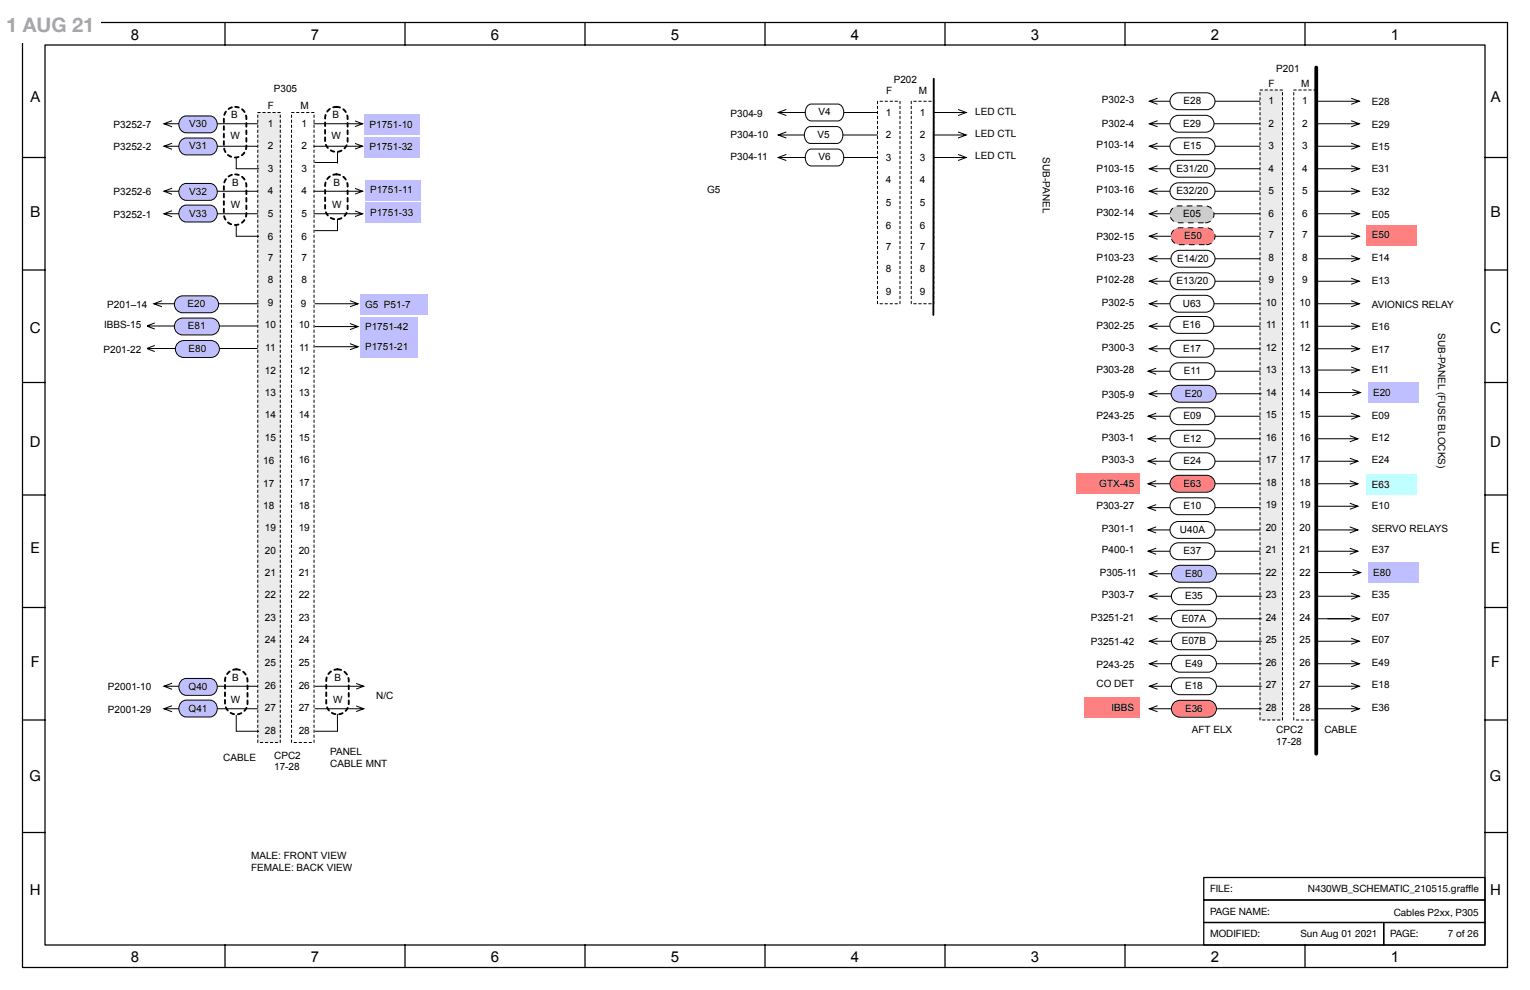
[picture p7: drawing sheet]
<svg xmlns="http://www.w3.org/2000/svg" width="432mm" height="279mm" viewBox="0 0 432 279" stroke-linecap="round" stroke-linejoin="round" font-family="sans-serif">
<g fill="none" stroke="#000" stroke-width=".28">
<path d="M324.4 34.9h31.2M324.4 28.6h31.2M326.7 34.1l-2.3 .8 2.3 .9M326.7 27.7l-2.3 .9 2.3 .8M324.4 54h31.2M324.4 47.6h31.2M324.4 41.3h31.2M326.7 59.5l-2.3 .8 2.3 .9M326.7 53.1l-2.3 .9 2.3 .8M326.7 46.8l-2.3 .8 2.3 .9M326.7 40.4l-2.3 .9 2.3 .8M324.4 79.4h31.2"/>
<path d="M324.4 73h31.2M324.4 66.7h31.2M324.4 60.3h31.2M326.7 78.5l-2.3 .9 2.3 .8M326.7 72.2l-2.3 .8 2.3 .9M326.7 65.8l-2.3 .9 2.3 .8"/>
</g>
<path d="M355.6 25.4h6.3v177.8h-6.3z" fill="#ebebeb"/>
<path d="M355.6 25.4h6.3v177.8h-6.3z" fill="none" stroke="#000" stroke-width=".28" stroke-dasharray=".7 .7"/>
<path d="M365.1 25.4h6.4v177.8h-6.4z" fill="#fff"/>
<path d="M365.1 25.4h6.4v177.8h-6.4z" fill="none" stroke="#000" stroke-width=".28" stroke-dasharray=".7 .7"/>
<g fill="none" stroke="#000" stroke-width=".28">
<path d="M371.5 28.6h12.1M381.3 27.7l2.3 .9-2.3 .8M371.5 47.6h12.1M371.5 54h12.1M381.3 46.8l2.3 .8-2.3 .9M381.3 53.1l2.3 .9-2.3 .8M381.3 59.5l2.3 .8-2.3 .9M371.5 60.3h12.1M371.5 66.7h12.1M371.5 73h12.1M371.5 79.4h12.1M381.3 65.8l2.3 .9-2.3 .8"/>
<path d="M381.3 72.2l2.3 .8-2.3 .9M381.3 78.5l2.3 .9-2.3 .8"/>
</g>
<path d="M385.8 57.8h14.1v5.7h-14.1z" fill="#fff"/>
<path d="M385.8 63.5h14.1v5.7h-14.1z" fill="#ff8080"/>
<path d="M331.1 77.5l1.5-.5h7.9a2.38 2.38 0 0 1 2.4 2.4 2.38 2.38 0 0 1-2.4 2.4h-7.9a2.38 2.38 0 0 1-2.3-1.6 2.38 2.38 0 0 1 .8-2.7z" fill="#fff"/>
<path d="M331.1 77.5l1.5-.5h7.9a2.38 2.38 0 0 1 2.4 2.4 2.38 2.38 0 0 1-2.4 2.4h-7.9a2.38 2.38 0 0 1-2.3-1.6 2.38 2.38 0 0 1 .8-2.7z" fill="none" stroke="#000" stroke-width=".28"/>
<path d="M331.4 71.2l1.5-.6h7.6a2.38 2.38 0 0 1 2.4 2.4 2.38 2.38 0 0 1-2.4 2.4h-7.6a2.38 2.38 0 0 1-2.3-1.6 2.38 2.38 0 0 1 .8-2.6z" fill="#fff"/>
<path d="M331.4 71.2l1.5-.6h7.6a2.38 2.38 0 0 1 2.4 2.4 2.38 2.38 0 0 1-2.4 2.4h-7.6a2.38 2.38 0 0 1-2.3-1.6 2.38 2.38 0 0 1 .8-2.6z" fill="none" stroke="#000" stroke-width=".28"/>
<path d="M331.4 64.8l1.5-.5h7.6a2.38 2.38 0 0 1 2.4 2.4 2.38 2.38 0 0 1-2.4 2.4h-7.6a2.38 2.38 0 0 1-2.3-1.6 2.38 2.38 0 0 1 .8-2.7z" fill="#ff8080"/>
<path d="M331.4 64.8l1.5-.5h7.6a2.38 2.38 0 0 1 2.4 2.4 2.38 2.38 0 0 1-2.4 2.4h-7.6a2.38 2.38 0 0 1-2.3-1.6 2.38 2.38 0 0 1 .8-2.7z" fill="none" stroke="#000" stroke-width=".28" stroke-dasharray="1.4 1.4"/>
<path d="M331.1 58.6l1.5-.5h7.6a2.38 2.38 0 0 1 2.4 2.4 2.38 2.38 0 0 1-2.4 2.4h-7.6a2.38 2.38 0 0 1-2.3-1.6 2.38 2.38 0 0 1 .8-2.7z" fill="#ccc"/>
<path d="M331.1 58.6l1.5-.5h7.6a2.38 2.38 0 0 1 2.4 2.4 2.38 2.38 0 0 1-2.4 2.4h-7.6a2.38 2.38 0 0 1-2.3-1.6 2.38 2.38 0 0 1 .8-2.7z" fill="none" stroke="#000" stroke-width=".28" stroke-dasharray="1.4 1.4"/>
<path d="M331.1 52.1l1.5-.5h7.9a2.38 2.38 0 0 1 2.4 2.4 2.38 2.38 0 0 1-2.4 2.4h-7.9a2.38 2.38 0 0 1-2.3-1.6 2.38 2.38 0 0 1 .8-2.7z" fill="#fff"/>
<path d="M331.1 52.1l1.5-.5h7.9a2.38 2.38 0 0 1 2.4 2.4 2.38 2.38 0 0 1-2.4 2.4h-7.9a2.38 2.38 0 0 1-2.3-1.6 2.38 2.38 0 0 1 .8-2.7z" fill="none" stroke="#000" stroke-width=".28"/>
<path d="M331.1 45.8l1.5-.6h7.9a2.38 2.38 0 0 1 2.4 2.4 2.38 2.38 0 0 1-2.4 2.4h-7.9a2.38 2.38 0 0 1-2.3-1.6 2.38 2.38 0 0 1 .8-2.6z" fill="#fff"/>
<path d="M331.1 45.8l1.5-.6h7.9a2.38 2.38 0 0 1 2.4 2.4 2.38 2.38 0 0 1-2.4 2.4h-7.9a2.38 2.38 0 0 1-2.3-1.6 2.38 2.38 0 0 1 .8-2.6z" fill="none" stroke="#000" stroke-width=".28"/>
<path d="M331.1 39.4l1.5-.5h7.9a2.38 2.38 0 0 1 2.4 2.4 2.38 2.38 0 0 1-2.4 2.4h-7.9a2.38 2.38 0 0 1-2.3-1.6 2.38 2.38 0 0 1 .8-2.7z" fill="#fff"/>
<path d="M331.1 39.4l1.5-.5h7.9a2.38 2.38 0 0 1 2.4 2.4 2.38 2.38 0 0 1-2.4 2.4h-7.9a2.38 2.38 0 0 1-2.3-1.6 2.38 2.38 0 0 1 .8-2.7zM371.5 34.9h12.1M381.3 34.1l2.3 .8-2.3 .9M371.5 41.3h12.1M381.3 40.4l2.3 .9-2.3 .8" fill="none" stroke="#000" stroke-width=".28"/>
<path d="M331.1 33.1l1.5-.6h7.6a2.38 2.38 0 0 1 2.4 2.4 2.38 2.38 0 0 1-2.4 2.4h-7.6a2.38 2.38 0 0 1-2.3-1.6 2.38 2.38 0 0 1 .8-2.6z" fill="#fff"/>
<path d="M330.7 33.4a2.38 2.38 0 0 1 1.9-.9h7.6a2.38 2.38 0 0 1 2.4 2.4 2.38 2.38 0 0 1-2.4 2.4h-7.6a2.38 2.38 0 0 1-2.2-1.3 2.38 2.38 0 0 1 .3-2.6z" fill="none" stroke="#000" stroke-width=".28"/>
<path d="M331.1 26.7l1.5-.5h7.9a2.38 2.38 0 0 1 2.4 2.4 2.38 2.38 0 0 1-2.4 2.4h-7.9a2.38 2.38 0 0 1-2.3-1.6 2.38 2.38 0 0 1 .8-2.7z" fill="#fff"/>
<path d="M330.7 27.1a2.38 2.38 0 0 1 1.9-.9h7.9a2.38 2.38 0 0 1 2.4 2.4 2.38 2.38 0 0 1-2.4 2.4h-7.9a2.38 2.38 0 0 1-2.2-1.4 2.38 2.38 0 0 1 .3-2.5zM324.4 98.4h31.2M324.4 85.7h31.2M326.7 97.6l-2.3 .8 2.3 .9M326.7 84.9l-2.3 .8 2.3 .9" fill="none" stroke="#000" stroke-width=".28"/>
<path d="M331.1 83.9l1.5-.6h7.6a2.38 2.38 0 0 1 2.4 2.4 2.38 2.38 0 0 1-2.4 2.4h-7.6a2.38 2.38 0 0 1-2.3-1.6 2.38 2.38 0 0 1 .8-2.6z" fill="#fff"/>
<path d="M331.1 83.9l1.5-.6h7.6a2.38 2.38 0 0 1 2.4 2.4 2.38 2.38 0 0 1-2.4 2.4h-7.6a2.38 2.38 0 0 1-2.3-1.6 2.38 2.38 0 0 1 .8-2.6z" fill="none" stroke="#000" stroke-width=".28"/>
<path d="M307.6 82.5h13.9v5.7h-13.9z" fill="#fff"/>
<path d="M324.4 92.1h31.2M326.7 91.2l-2.3 .9 2.3 .8M371.5 85.7h12.1M371.5 92.1h12.1M381.3 84.9l2.3 .8-2.3 .9M381.3 91.2l2.3 .9-2.3 .8" fill="none" stroke="#000" stroke-width=".28"/>
<path d="M331 89.8l1.5-.5h7.7a2.38 2.38 0 0 1 2.4 2.4 2.38 2.38 0 0 1-2.4 2.4h-7.7a2.38 2.38 0 0 1-2.2-1.6 2.38 2.38 0 0 1 .7-2.7z" fill="#fff"/>
<path d="M331 89.8l1.5-.5h7.7a2.38 2.38 0 0 1 2.4 2.4 2.38 2.38 0 0 1-2.4 2.4h-7.7a2.38 2.38 0 0 1-2.2-1.6 2.38 2.38 0 0 1 .7-2.7z" fill="none" stroke="#000" stroke-width=".28"/>
<g fill="#fff">
<path d="M307.6 89.2h13.9v5.7h-13.9z"/>
<path d="M331.1 96.6l1.5-.6h7.6a2.38 2.38 0 0 1 2.4 2.4 2.38 2.38 0 0 1-2.4 2.4h-7.6a2.38 2.38 0 0 1-2.3-1.6 2.38 2.38 0 0 1 .8-2.6z"/>
</g>
<path d="M331.1 96.6l1.5-.6h7.6a2.38 2.38 0 0 1 2.4 2.4 2.38 2.38 0 0 1-2.4 2.4h-7.6a2.38 2.38 0 0 1-2.3-1.6 2.38 2.38 0 0 1 .8-2.6zM371.5 98.4h12.1M381.3 97.6l2.3 .8-2.3 .9" fill="none" stroke="#000" stroke-width=".28"/>
<path d="M307.6 95.2h13.9v5.7h-13.9z" fill="#fff"/>
<path d="M324 104.8h31.6M326.3 103.9l-2.3 .9 2.3 .8M371.9 104.4h11.7M381.3 103.6l2.3 .8-2.3 .9" fill="none" stroke="#000" stroke-width=".28"/>
<path d="M331.1 102.9l1.5-.5h7.9a2.38 2.38 0 0 1 2.4 2.4 2.38 2.38 0 0 1-2.4 2.4h-7.9a2.38 2.38 0 0 1-2.3-1.6 2.38 2.38 0 0 1 .8-2.7z" fill="#fff"/>
<path d="M331.1 102.9l1.5-.5h7.9a2.38 2.38 0 0 1 2.4 2.4 2.38 2.38 0 0 1-2.4 2.4h-7.9a2.38 2.38 0 0 1-2.3-1.6 2.38 2.38 0 0 1 .8-2.7z" fill="none" stroke="#000" stroke-width=".28"/>
<path d="M307.6 101.6h13.9v5.7h-13.9z" fill="#fff"/>
<path d="M324 117.5h31.6M326.3 116.6l-2.3 .9 2.3 .8M371.5 117.5h12.1M381.3 116.6l2.3 .9-2.3 .8" fill="none" stroke="#000" stroke-width=".28"/>
<path d="M331.1 115.6l1.5-.5h7.9a2.38 2.38 0 0 1 2.4 2.4 2.38 2.38 0 0 1-2.4 2.4h-7.9a2.38 2.38 0 0 1-2.3-1.6 2.38 2.38 0 0 1 .8-2.7z" fill="#fff"/>
<path d="M331.1 115.6l1.5-.5h7.9a2.38 2.38 0 0 1 2.4 2.4 2.38 2.38 0 0 1-2.4 2.4h-7.9a2.38 2.38 0 0 1-2.3-1.6 2.38 2.38 0 0 1 .8-2.7zM324 123.8h31.6M326.3 123l-2.3 .8 2.3 .9M371.5 123.8h11.7M380.9 123l2.3 .8-2.3 .9" fill="none" stroke="#000" stroke-width=".28"/>
<path d="M331.1 122l1.5-.6h7.9a2.38 2.38 0 0 1 2.4 2.4 2.38 2.38 0 0 1-2.4 2.4h-7.9a2.38 2.38 0 0 1-2.3-1.6 2.38 2.38 0 0 1 .8-2.6z" fill="#fff"/>
<path d="M331.1 122l1.5-.6h7.9a2.38 2.38 0 0 1 2.4 2.4 2.38 2.38 0 0 1-2.4 2.4h-7.9a2.38 2.38 0 0 1-2.3-1.6 2.38 2.38 0 0 1 .8-2.6z" fill="none" stroke="#000" stroke-width=".28"/>
<path d="M307.6 120.7h13.9v5.6h-13.9z" fill="#fff"/>
<path d="M324 130.2h31.6M326.3 129.3l-2.3 .9 2.3 .8" fill="none" stroke="#000" stroke-width=".28"/>
<path d="M331.1 128.3l1.5-.5h7.9a2.38 2.38 0 0 1 2.4 2.4 2.38 2.38 0 0 1-2.4 2.4h-7.9a2.38 2.38 0 0 1-2.3-1.6 2.38 2.38 0 0 1 .8-2.7z" fill="#fff"/>
<path d="M331.1 128.3l1.5-.5h7.9a2.38 2.38 0 0 1 2.4 2.4 2.38 2.38 0 0 1-2.4 2.4h-7.9a2.38 2.38 0 0 1-2.3-1.6 2.38 2.38 0 0 1 .8-2.7zM371.5 130.2h11.7M380.9 129.3l2.3 .9-2.3 .8" fill="none" stroke="#000" stroke-width=".28"/>
<path d="M307.6 127h13.9v5.7h-13.9z" fill="#fff"/>
<path d="M324 136.5h31.6M326.3 135.7l-2.3 .8 2.3 .9M371.5 136.5h11.7M380.9 135.7l2.3 .8-2.3 .9M324 155.6h31.6M324 143.3h31.6M326.3 142.4l-2.3 .9 2.3 .8M326.3 154.7l-2.3 .9 2.3 .8M371.5 142.9h11.7M371.5 155.6h11.7M380.9 142l2.3 .9-2.3 .8M380.9 154.7l2.3 .9-2.3 .8" fill="none" stroke="#000" stroke-width=".28"/>
<path d="M331.1 134.7l1.5-.6h7.9a2.38 2.38 0 0 1 2.4 2.4 2.38 2.38 0 0 1-2.4 2.4h-7.9a2.38 2.38 0 0 1-2.3-1.6 2.38 2.38 0 0 1 .8-2.6z" fill="#ff8080"/>
<path d="M331.1 134.7l1.5-.6h7.9a2.38 2.38 0 0 1 2.4 2.4 2.38 2.38 0 0 1-2.4 2.4h-7.9a2.38 2.38 0 0 1-2.3-1.6 2.38 2.38 0 0 1 .8-2.6z" fill="none" stroke="#000" stroke-width=".28"/>
<path d="M331.1 141l1.5-.5h7.9a2.38 2.38 0 0 1 2.4 2.4 2.38 2.38 0 0 1-2.4 2.4h-7.9a2.38 2.38 0 0 1-2.3-1.6 2.38 2.38 0 0 1 .8-2.7z" fill="#fff"/>
<path d="M331.1 141l1.5-.5h7.9a2.38 2.38 0 0 1 2.4 2.4 2.38 2.38 0 0 1-2.4 2.4h-7.9a2.38 2.38 0 0 1-2.3-1.6 2.38 2.38 0 0 1 .8-2.7z" fill="none" stroke="#000" stroke-width=".28"/>
<path d="M385.8 134h14.1v5.7h-14.1z" fill="#bfffff"/>
<path d="M303.7 133.7h17.8v5.7h-17.8z" fill="#ff8080"/>
<path d="M331.1 153.7l1.5-.5h7.9a2.38 2.38 0 0 1 2.4 2.4 2.38 2.38 0 0 1-2.4 2.4h-7.9a2.38 2.38 0 0 1-2.3-1.6 2.38 2.38 0 0 1 .8-2.7z" fill="#fff"/>
<path d="M331.1 153.7l1.5-.5h7.9a2.38 2.38 0 0 1 2.4 2.4 2.38 2.38 0 0 1-2.4 2.4h-7.9a2.38 2.38 0 0 1-2.3-1.6 2.38 2.38 0 0 1 .8-2.7z" fill="none" stroke="#000" stroke-width=".28"/>
<g fill="#fff">
<path d="M305.9 140h15.6v5.7h-15.6z"/>
<path d="M305.9 152.4h15.6v5.7h-15.6z"/>
<path d="M307.6 38.1h13.9v5.7h-13.9z"/>
<path d="M307.6 44.8h13.9v5.7h-13.9z"/>
<path d="M307.6 50.8h13.9v5.7h-13.9z"/>
<path d="M307.6 76.2h13.9v5.7h-13.9z"/>
</g>
<path d="M326.7 199.2l-2.3 .8 2.3 .9M324.4 200h31.6" fill="none" stroke="#000" stroke-width=".28"/>
<path d="M331.5 198.2l1.5-.6h7.9a2.38 2.38 0 0 1 2.4 2.4 2.38 2.38 0 0 1-2.4 2.4h-7.9a2.38 2.38 0 0 1-2.3-1.6 2.38 2.38 0 0 1 .8-2.6z" fill="#ff8080"/>
<path d="M324.4 193.7h31.6M326.7 192.8l-2.3 .9 2.3 .8M331.5 198.2l1.5-.6h7.9a2.38 2.38 0 0 1 2.4 2.4 2.38 2.38 0 0 1-2.4 2.4h-7.9a2.38 2.38 0 0 1-2.3-1.6 2.38 2.38 0 0 1 .8-2.6zM381.3 199.2l2.3 .8-2.3 .9M371.9 200h11.7" fill="none" stroke="#000" stroke-width=".28"/>
<path d="M331.5 191.8l1.5-.5h7.9a2.38 2.38 0 0 1 2.4 2.4 2.38 2.38 0 0 1-2.4 2.4h-7.9a2.38 2.38 0 0 1-2.3-1.6 2.38 2.38 0 0 1 .8-2.7z" fill="#fff"/>
<path d="M324.4 187.3h31.6M326.7 186.5l-2.3 .8 2.3 .9M331.5 191.8l1.5-.5h7.9a2.38 2.38 0 0 1 2.4 2.4 2.38 2.38 0 0 1-2.4 2.4h-7.9a2.38 2.38 0 0 1-2.3-1.6 2.38 2.38 0 0 1 .8-2.7zM371.9 193.7h11.7M381.3 192.8l2.3 .9-2.3 .8" fill="none" stroke="#000" stroke-width=".28"/>
<path d="M331.5 185.5l1.5-.6h7.9a2.38 2.38 0 0 1 2.4 2.4 2.38 2.38 0 0 1-2.4 2.4h-7.9a2.38 2.38 0 0 1-2.3-1.6 2.38 2.38 0 0 1 .8-2.6z" fill="#fff"/>
<path d="M331.5 185.5l1.5-.6h7.9a2.38 2.38 0 0 1 2.4 2.4 2.38 2.38 0 0 1-2.4 2.4h-7.9a2.38 2.38 0 0 1-2.3-1.6 2.38 2.38 0 0 1 .8-2.6zM371.9 187.3h11.7M381.3 186.5l2.3 .8-2.3 .9" fill="none" stroke="#000" stroke-width=".28"/>
<path d="M305.9 196.8h15.6v5.7h-15.6z" fill="#ff8080"/>
<path d="M371.5 19v193.7" fill="none" stroke="#000" stroke-width="1.1"/>
<path d="M324.4 168.3h31.6M326.7 167.4l-2.3 .9 2.3 .8" fill="none" stroke="#000" stroke-width=".28"/>
<path d="M331.5 166.4l1.5-.5h7.9a2.38 2.38 0 0 1 2.4 2.4 2.38 2.38 0 0 1-2.4 2.4h-7.9a2.38 2.38 0 0 1-2.3-1.6 2.38 2.38 0 0 1 .8-2.7z" fill="#fff"/>
<path d="M324.4 174.6h31.6M326.7 173.8l-2.3 .8 2.3 .9M331.5 166.4l1.5-.5h7.9a2.38 2.38 0 0 1 2.4 2.4 2.38 2.38 0 0 1-2.4 2.4h-7.9a2.38 2.38 0 0 1-2.3-1.6 2.38 2.38 0 0 1 .8-2.7zM371.9 168.3h11.7M381.3 167.4l2.3 .9-2.3 .8" fill="none" stroke="#000" stroke-width=".28"/>
<path d="M331.5 172.8l1.5-.6h7.9a2.38 2.38 0 0 1 2.4 2.4 2.38 2.38 0 0 1-2.4 2.4h-7.9a2.38 2.38 0 0 1-2.3-1.6 2.38 2.38 0 0 1 .8-2.6z" fill="#fff"/>
<path d="M331.5 172.8l1.5-.6h7.9a2.38 2.38 0 0 1 2.4 2.4 2.38 2.38 0 0 1-2.4 2.4h-7.9a2.38 2.38 0 0 1-2.3-1.6 2.38 2.38 0 0 1 .8-2.6zM371.9 174.6h11.7M381.3 173.8l2.3 .8-2.3 .9M324.4 181h31.6M326.7 180.1l-2.3 .9 2.3 .8" fill="none" stroke="#000" stroke-width=".28"/>
<path d="M331.5 179.1l1.5-.5h7.9a2.38 2.38 0 0 1 2.4 2.4 2.38 2.38 0 0 1-2.4 2.4h-7.9a2.38 2.38 0 0 1-2.3-1.6 2.38 2.38 0 0 1 .8-2.7z" fill="#fff"/>
<path d="M331.5 179.1l1.5-.5h7.9a2.38 2.38 0 0 1 2.4 2.4 2.38 2.38 0 0 1-2.4 2.4h-7.9a2.38 2.38 0 0 1-2.3-1.6 2.38 2.38 0 0 1 .8-2.7zM371.9 181h11.7M381.3 180.1l2.3 .9-2.3 .8" fill="none" stroke="#000" stroke-width=".28"/>
<g fill="#fff">
<path d="M307.6 25.4h13.9v5.7h-13.9z"/>
<path d="M307.6 32.1h13.9v5.7h-13.9z"/>
<path d="M307.6 69.8h13.9v5.7h-13.9z"/>
<path d="M296.7 165.1h24.8v5.7h-24.8z"/>
</g>
<path d="M324 149.6h31.6M326.3 148.7l-2.3 .9 2.3 .8M371.5 149.6h11.7M380.9 148.7l2.3 .9-2.3 .8" fill="none" stroke="#000" stroke-width=".28"/>
<path d="M331.1 147.7l1.5-.5h7.9a2.38 2.38 0 0 1 2.4 2.4 2.38 2.38 0 0 1-2.4 2.3h-7.9a2.38 2.38 0 0 1-2.3-1.6 2.38 2.38 0 0 1 .8-2.6z" fill="#fff"/>
<path d="M331.1 147.7l1.5-.5h7.9a2.38 2.38 0 0 1 2.4 2.4 2.38 2.38 0 0 1-2.4 2.3h-7.9a2.38 2.38 0 0 1-2.3-1.6 2.38 2.38 0 0 1 .8-2.6z" fill="none" stroke="#000" stroke-width=".28"/>
<g fill="#fff">
<path d="M305.9 146.4h15.6v5.7h-15.6z"/>
<path d="M299.7 190.2h21.8v5.6h-21.8z"/>
<path d="M302.9 171.6h18.6v5.7h-18.6z"/>
<path d="M302.9 178.4h18.6v5.7h-18.6z"/>
<path d="M302.9 114.5h18.6v5.6h-18.6z"/>
<path d="M302.9 184.7h18.6v5.7h-18.6z"/>
</g>
<path d="M324.3 111.1h31.6M326.6 110.3l-2.3 .8 2.3 .9M372.2 110.8h11.8M381.7 109.9l2.3 .9-2.3 .9" fill="none" stroke="#000" stroke-width=".28"/>
<path d="M331.4 109.3l1.5-.6h7.9a2.38 2.38 0 0 1 2.4 2.4 2.38 2.38 0 0 1-2.4 2.4h-7.9a2.38 2.38 0 0 1-2.2-1.6 2.38 2.38 0 0 1 .7-2.6z" fill="#bfbfff"/>
<path d="M331.4 109.3l1.5-.6h7.9a2.38 2.38 0 0 1 2.4 2.4 2.38 2.38 0 0 1-2.4 2.4h-7.9a2.38 2.38 0 0 1-2.2-1.6 2.38 2.38 0 0 1 .7-2.6z" fill="none" stroke="#000" stroke-width=".28"/>
<path d="M386.1 107.9h14.2v5.7h-14.2z" fill="#bfbfff"/>
<g fill="#fff">
<path d="M307.6 108.6h13.9v5.7h-13.9z"/>
<path d="M307.6 57.2h13.9v5.6h-13.9z"/>
<path d="M307.6 64.2h13.9v5.6h-13.9z"/>
</g>
<path d="M324.4 161.9h31.2M326.7 161.1l-2.3 .8 2.3 .9M372.3 161.6h11.7M381.7 160.7l2.3 .9-2.3 .9" fill="none" stroke="#000" stroke-width=".28"/>
<path d="M331.5 160.1l1.5-.6h7.9a2.38 2.38 0 0 1 2.4 2.4 2.38 2.38 0 0 1-2.4 2.4h-7.9a2.38 2.38 0 0 1-2.3-1.6 2.38 2.38 0 0 1 .8-2.6z" fill="#bfbfff"/>
<path d="M331.5 160.1l1.5-.6h7.9a2.38 2.38 0 0 1 2.4 2.4 2.38 2.38 0 0 1-2.4 2.4h-7.9a2.38 2.38 0 0 1-2.3-1.6 2.38 2.38 0 0 1 .8-2.6z" fill="none" stroke="#000" stroke-width=".28"/>
<path d="M386.2 158.8h14.1v5.6h-14.1z" fill="#bfbfff"/>
<g fill="#fff">
<path d="M308.4 158.8h13.9v5.6h-13.9z"/>
<path d="M247.6 28.6h6.4v57.1h-6.4z"/>
</g>
<path d="M247.6 28.6h6.4v57.1h-6.4z" fill="none" stroke="#000" stroke-width=".28" stroke-dasharray=".7 .7"/>
<path d="M257.2 28.6h6.3v57.1h-6.3z" fill="#fff"/>
<path d="M257.2 28.6h6.3v57.1h-6.3z" fill="none" stroke="#000" stroke-width=".28" stroke-dasharray=".7 .7"/>
<path d="M219.6 31.7h28M219.6 38.1h28M221.9 30.9l-2.3 .8 2.3 .9M221.9 37.2l-2.3 .9 2.3 .9M263.7 31.7h9M263.7 38.1h9M270.4 30.9l2.3 .8-2.3 .9M270.4 37.2l2.3 .9-2.3 .9M219.6 44.4h28M221.9 43.6l-2.3 .8 2.3 .9M263.7 44.4h9M270.4 43.6l2.3 .8-2.3 .9" fill="none" stroke="#000" stroke-width=".28"/>
<path d="M228.1 29.7l.8-.3h7.6a2.56 2.56 0 0 1 1.1 4l-.7 .6-.4 .1h-7.6a2.56 2.56 0 0 1-1.2-4z" fill="#fff"/>
<path d="M228.1 29.7l.8-.3h7.6a2.56 2.56 0 0 1 1.1 4l-.7 .6-.4 .1h-7.6a2.56 2.56 0 0 1-1.2-4z" fill="none" stroke="#000" stroke-width=".28"/>
<path d="M227.8 36l.9-.3h7.5a2.56 2.56 0 0 1 1.2 4.1l-.7 .6-.5 .1h-7.5a2.56 2.56 0 0 1-1.2-4.1z" fill="#fff"/>
<path d="M227.8 36l.9-.3h7.5a2.56 2.56 0 0 1 1.2 4.1l-.7 .6-.5 .1h-7.5a2.56 2.56 0 0 1-1.2-4.1z" fill="none" stroke="#000" stroke-width=".28"/>
<path d="M228.1 42.4l.8-.3h7.6a2.56 2.56 0 0 1 1.1 4l-.7 .6-.4 .1h-7.6a2.56 2.56 0 0 1-1.2-4z" fill="#fff"/>
<path d="M228.1 42.4l.8-.3h7.6a2.56 2.56 0 0 1 1.1 4l-.7 .6-.4 .1h-7.6a2.56 2.56 0 0 1-1.2-4zM374.7 174.6h6.3" fill="none" stroke="#000" stroke-width=".28"/>
<path d="M263.5 22.2l-.1 66.7" fill="none" stroke="#000" stroke-width=".53"/>
<path d="M64.1 31.1a3.2 3.2 0 0 1 3.5-.7 3.2 3.2 0 0 1 1.9 2.9v8a3.2 3.2 0 0 1-3.1 3.2 3.2 3.2 0 0 1-3.2-3.2v-8a3.2 3.2 0 0 1 .9-2.2zM92.7 31.1a3.2 3.2 0 0 1 3.4-.7 3.2 3.2 0 0 1 2 2.9v6.4a3.2 3.2 0 0 1-3.2 3.2 3.2 3.2 0 0 1-3.1-3.2v-6.4a3.2 3.2 0 0 1 .9-2.2zM64.1 50.1a3.2 3.2 0 0 1 3.5-.6 3.2 3.2 0 0 1 1.9 2.9v7.9a3.2 3.2 0 0 1-3.1 3.2 3.2 3.2 0 0 1-3.2-3.2v-7.9a3.2 3.2 0 0 1 .9-2.3zM92.7 50.1a3.2 3.2 0 0 1 3.4-.6 3.2 3.2 0 0 1 2 2.9v6.3a3.2 3.2 0 0 1-3.2 3.2 3.2 3.2 0 0 1-3.1-3.2v-6.3a3.2 3.2 0 0 1 .9-2.3z" fill="none" stroke="#000" stroke-width=".53" stroke-dasharray="1.1 1.1"/>
<path d="M72.8 31.8h6.3v177.7h-6.3z" fill="#ebebeb"/>
<path d="M72.8 31.7h6.3v177.8h-6.3z" fill="none" stroke="#000" stroke-width=".28" stroke-dasharray=".7 .7"/>
<path d="M82.3 31.8h6.3v177.7h-6.3z" fill="#fff"/>
<path d="M82.3 31.7h6.3v177.8h-6.3z" fill="none" stroke="#000" stroke-width=".28" stroke-dasharray=".7 .7"/>
<path d="M46.3 34.9h26.4M48.6 34.1l-2.3 .8 2.3 .9M46.3 54h26.4M46.3 41.3h26.4M48.6 53.1l-2.3 .9 2.3 .8M48.6 40.4l-2.3 .9 2.3 .8" fill="none" stroke="#000" stroke-width=".28"/>
<path d="M51.1 33.4l.9-.6 .6-.1h6.6a2.4 2.4 0 0 1 2.1 2.4 2.4 2.4 0 0 1-2.1 2.4h-6.6a2.42 2.42 0 0 1-2-1.6 2.42 2.42 0 0 1 .5-2.5z" fill="#bfbfff"/>
<path d="M51.1 33.4l.9-.6 .6-.1h6.6a2.4 2.4 0 0 1 2.1 2.4 2.4 2.4 0 0 1-2.1 2.4h-6.6a2.42 2.42 0 0 1-2-1.6 2.42 2.42 0 0 1 .5-2.5z" fill="none" stroke="#000" stroke-width=".28"/>
<path d="M51.1 39.6l.9-.6h.6h6.6a2.4 2.4 0 0 1 2.1 2.3 2.4 2.4 0 0 1-2.1 2.4h-6.6a2.42 2.42 0 0 1-2-1.6 2.42 2.42 0 0 1 .5-2.5z" fill="#bfbfff"/>
<path d="M51.1 39.6l.9-.6h.6h6.6a2.4 2.4 0 0 1 2.1 2.3 2.4 2.4 0 0 1-2.1 2.4h-6.6a2.42 2.42 0 0 1-2-1.6 2.42 2.42 0 0 1 .5-2.5z" fill="none" stroke="#000" stroke-width=".28"/>
<path d="M51.1 52.5l.9-.6 .6-.1h6.6a2.4 2.4 0 0 1 2.1 2.4 2.4 2.4 0 0 1-2.1 2.3h-6.6a2.42 2.42 0 0 1-2-1.5 2.42 2.42 0 0 1 .5-2.5z" fill="#bfbfff"/>
<path d="M48.6 59.5l-2.3 .8 2.3 .9M51.1 52.5l.9-.6 .6-.1h6.6a2.4 2.4 0 0 1 2.1 2.4 2.4 2.4 0 0 1-2.1 2.3h-6.6a2.42 2.42 0 0 1-2-1.5 2.42 2.42 0 0 1 .5-2.5zM46.3 60.3h26.4" fill="none" stroke="#000" stroke-width=".28"/>
<path d="M51.1 58.6l.9-.6 .6-.1h6.6a2.4 2.4 0 0 1 2.1 2.4 2.4 2.4 0 0 1-2.1 2.3h-6.6a2.42 2.42 0 0 1-2-1.5 2.42 2.42 0 0 1 .5-2.5z" fill="#bfbfff"/>
<path d="M88.6 34.9h13.7M100.2 34.1l2.1 .8-2.1 .8M51.1 58.6l.9-.6 .6-.1h6.6a2.4 2.4 0 0 1 2.1 2.4 2.4 2.4 0 0 1-2.1 2.3h-6.6a2.42 2.42 0 0 1-2-1.5 2.42 2.42 0 0 1 .5-2.5zM88.6 54h13.7M88.6 41.3h13.7M100.2 53.2l2.1 .8-2.1 .8M100.2 40.5l2.1 .8-2.1 .8" fill="none" stroke="#000" stroke-width=".28"/>
<g fill="#bfbfff">
<path d="M102.9 32.4h15.7v5.7h-15.7z"/>
<path d="M102.9 38.8h15.7v5.6h-15.7z"/>
<path d="M103 50.8h15.7v5.7h-15.7z"/>
<path d="M103 57.2h15.7v5.6h-15.7z"/>
</g>
<g fill="#fff">
<path d="M28.6 32.4h15.5v5.7h-15.5z"/>
<path d="M28.6 38.8h15.5v5.6h-15.5z"/>
<path d="M28.6 51.5h15.5v5.7h-15.5z"/>
<path d="M28.6 57.8h15.5v5.7h-15.5z"/>
</g>
<g fill="none" stroke="#000" stroke-width=".28">
<path d="M66.7 44.4v3.2h6.3M88.9 45.9h6.3M95.2 42.9v3.1M100.2 59.5l2.1 .8-2.1 .8M66.7 63.5v3.2h6.3M88.6 60.3h13.7M95.2 61.9v3.2h-6.3M46.3 193.7h26.4M48.6 192.8l-2.3 .9 2.3 .8M88.9 193.7h13.7M100.5 192.9l2.1 .8-2.1 .8M100.5 199.2l2.1 .8-2.1 .8"/>
<path d="M88.9 200h13.7M95.2 201.6v4.8h-6.3"/>
</g>
<path d="M64.4 189.8a3.2 3.2 0 0 1 3.5-.6 3.2 3.2 0 0 1 1.9 2.9v6.3a3.2 3.2 0 0 1-3.1 3.2 3.2 3.2 0 0 1-3.2-3.2v-6.3a3.2 3.2 0 0 1 .9-2.3zM93 189.8a3.2 3.2 0 0 1 3.5-.6 3.2 3.2 0 0 1 1.9 2.9v6.3a3.2 3.2 0 0 1-3.1 3.2 3.2 3.2 0 0 1-3.2-3.2v-6.3a3.2 3.2 0 0 1 .9-2.3z" fill="none" stroke="#000" stroke-width=".53" stroke-dasharray="1.1 1.1"/>
<path d="M51.1 192.2l.9-.6 .6-.1h6.6a2.4 2.4 0 0 1 2.1 2.4 2.4 2.4 0 0 1-2.1 2.3h-6.6a2.42 2.42 0 0 1-2-1.5 2.42 2.42 0 0 1 .5-2.5z" fill="#bfbfff"/>
<path d="M48.6 199.2l-2.3 .8 2.3 .9M51.1 192.2l.9-.6 .6-.1h6.6a2.4 2.4 0 0 1 2.1 2.4 2.4 2.4 0 0 1-2.1 2.3h-6.6a2.42 2.42 0 0 1-2-1.5 2.42 2.42 0 0 1 .5-2.5zM46.3 200h26.4" fill="none" stroke="#000" stroke-width=".28"/>
<path d="M51.1 198.3l.9-.6 .6-.1h6.6a2.4 2.4 0 0 1 2.1 2.4 2.4 2.4 0 0 1-2.1 2.3h-6.6a2.42 2.42 0 0 1-2-1.5 2.42 2.42 0 0 1 .5-2.5z" fill="#bfbfff"/>
<path d="M51.1 198.3l.9-.6 .6-.1h6.6a2.4 2.4 0 0 1 2.1 2.4 2.4 2.4 0 0 1-2.1 2.3h-6.6a2.42 2.42 0 0 1-2-1.5 2.42 2.42 0 0 1 .5-2.5z" fill="none" stroke="#000" stroke-width=".28"/>
<g fill="#fff">
<path d="M28.6 191.2h15.5v5.6h-15.5z"/>
<path d="M28.6 197.5h15.5v5.7h-15.5z"/>
</g>
<path d="M43.4 85.7h29.5M45.7 84.9l-2.3 .8 2.3 .9M88.9 85.7h12.2M98.8 84.9l2.3 .8-2.3 .9M66.7 201.9v4.5h6.3" fill="none" stroke="#000" stroke-width=".28"/>
<path d="M50.1 84l1.5-.5h7.7a2.38 2.38 0 0 1 2.4 2.4 2.38 2.38 0 0 1-2.4 2.4h-7.7a2.38 2.38 0 0 1-2.3-1.6 2.38 2.38 0 0 1 .8-2.7z" fill="#bfbfff"/>
<path d="M50.1 84l1.5-.5h7.7a2.38 2.38 0 0 1 2.4 2.4 2.38 2.38 0 0 1-2.4 2.4h-7.7a2.38 2.38 0 0 1-2.3-1.6 2.38 2.38 0 0 1 .8-2.7z" fill="none" stroke="#000" stroke-width=".28"/>
<path d="M101.6 83.2h19v5.7h-19z" fill="#bfbfff"/>
<path d="M27 83.1h16v5.7h-16z" fill="#fff"/>
<path d="M41.4 98.4h31.2M41.4 92h31.2M43.7 97.5l-2.3 .9 2.3 .8M43.7 91.1l-2.3 .9 2.3 .9" fill="none" stroke="#000" stroke-width=".28"/>
<path d="M50.4 96.6l1.5-.5h7.6a2.38 2.38 0 0 1 2.4 2.4 2.38 2.38 0 0 1-2.4 2.4h-7.6a2.38 2.38 0 0 1-2.3-1.6 2.38 2.38 0 0 1 .8-2.7z" fill="#bfbfff"/>
<path d="M50.4 96.6l1.5-.5h7.6a2.38 2.38 0 0 1 2.4 2.4 2.38 2.38 0 0 1-2.4 2.4h-7.6a2.38 2.38 0 0 1-2.3-1.6 2.38 2.38 0 0 1 .8-2.7z" fill="none" stroke="#000" stroke-width=".28"/>
<path d="M50.1 90.3l1.5-.5h7.9a2.38 2.38 0 0 1 2.4 2.3 2.38 2.38 0 0 1-2.4 2.4h-7.9a2.38 2.38 0 0 1-2.3-1.6 2.38 2.38 0 0 1 .8-2.6z" fill="#bfbfff"/>
<path d="M50.1 90.3l1.5-.5h7.9a2.38 2.38 0 0 1 2.4 2.3 2.38 2.38 0 0 1-2.4 2.4h-7.9a2.38 2.38 0 0 1-2.3-1.6 2.38 2.38 0 0 1 .8-2.6z" fill="none" stroke="#000" stroke-width=".28"/>
<g fill="#bfbfff">
<path d="M101.6 89.5h16.3v5.7h-16.3z"/>
<path d="M101.6 95.2h16.3v5.7h-16.3z"/>
</g>
<path d="M88.9 92.2h12.2M88.9 97.8h12.2M98.8 91.3l2.3 .9-2.3 .8M98.8 97l2.3 .8-2.3 .9" fill="none" stroke="#000" stroke-width=".28"/>
<g fill="#fff">
<path d="M20.3 88.9h21v5.7h-21z"/>
<path d="M20.3 95.9h21v5.7h-21z"/>
<path d="M198.2 50.8h14.5v5.7h-14.5z"/>
</g>
<path d="M6.3 6.3h419.1v266.7h-419.1z" fill="none" stroke="#000" stroke-width=".35"/>
<path d="M419.1 234.9h6.3z" fill="#fff"/>
<g fill="none" stroke="#000" stroke-width=".35">
<path d="M12.7 12.7h406.4v254h-406.4zM63.5 6.4v6.3M114.3 6.4v6.3M165.1 6.4v6.3M215.9 6.4v6.3M266.7 6.4v6.3M317.5 6.4v6.3M368.3 6.4v6.3M6.3 44.4h6.4M419.1 44.4h6.3M6.3 76.2h6.4M419.1 76.2h6.3"/>
<path d="M6.3 107.9h6.4M419.1 107.9h6.3M6.3 139.7h6.4M419.1 139.7h6.3M6.3 171.4h6.4M419.1 171.4h6.3M6.3 203.2h6.4M419.1 203.2h6.3M6.3 234.9h6.4M419.1 234.9h6.3M339.7 254h79.4v6.3h-79.4zM339.7 247.6h79.4v6.4h-79.4z"/>
<path d="M63.5 266.7v6.3M114.3 266.7v6.3M165.1 266.7v6.3M215.9 266.7v6.3M266.7 266.7v6.3M317.5 266.7v6.3M339.7 260.3h50.8v6.4h-50.8zM368.3 266.7v6.3M390.5 260.3h28.6v6.4h-28.6z"/>
</g>
<path d="M0 1.6h28.4v10.4h-28.4z" fill="#fff"/>
<text font-size="5.6" fill="#a5a5a5" x="1.8" y="9">1 AUG 21</text>
<g font-size="4.2">
<text x="36.9" y="11.3">8</text>
<text x="87.7" y="11.3">7</text>
<text x="138.5" y="11.3">6</text>
<text x="189.3" y="11.3">5</text>
<text x="240.1" y="11.3">4</text>
<text x="290.9" y="11.3">3</text>
<text x="341.7" y="11.3">2</text>
<text x="392.5" y="11.3">1</text>
<text x="8.6" y="28.7">A</text>
<text x="420.7" y="28.7">A</text>
<text x="8.5" y="61.3">B</text>
<text x="420.6" y="61.3">B</text>
<text x="8.4" y="93.9">C</text>
<text x="420.6" y="93.9">C</text>
<text x="8.5" y="126.1">D</text>
<text x="420.6" y="126.1">D</text>
<text x="8.6" y="156.1">E</text>
<text x="420.8" y="156.1">E</text>
<text x="8.7" y="188.2">F</text>
<text x="420.9" y="188.2">F</text>
<text x="8.3" y="220.4">G</text>
<text x="420.5" y="220.4">G</text>
<text x="8.4" y="252.5">H</text>
<text x="420.6" y="252.5">H</text>
<text x="36.9" y="271.6">8</text>
<text x="87.7" y="271.6">7</text>
<text x="138.5" y="271.6">6</text>
<text x="189.3" y="271.6">5</text>
<text x="240.1" y="271.6">4</text>
<text x="290.9" y="271.6">3</text>
<text x="341.7" y="271.6">2</text>
<text x="392.5" y="271.6">1</text>
</g>
<g font-size="2.8">
<text x="252.2" y="23.4">P202</text>
<text x="360.2" y="20.2">P201</text>
<text x="77.3" y="25.9">P305</text>
<text x="250.1" y="26.6">F</text>
<text x="259.3" y="26.6">M</text>
<text x="311" y="29.1">P302-3</text>
<text x="334" y="29.4">E28</text>
<text x="358" y="29.4">1</text>
<text x="358" y="24.5">F</text>
<text x="367.2" y="24.5">M</text>
<text x="367.5" y="29.4">1</text>
<text x="387.2" y="29.7">E28</text>
<text x="53.4" y="35.9">V30</text>
<text x="65.3" y="33.4">B</text>
<text x="75.6" y="35.8">1</text>
<text x="75.6" y="30.9">F</text>
<text x="84.8" y="30.9">M</text>
<text x="85.1" y="35.8">1</text>
<text x="93.9" y="33.4">B</text>
<text x="206.2" y="32.9">P304-9</text>
<text x="231" y="32.6">V4</text>
<text x="250" y="32.7">1</text>
<text x="259.6" y="32.7">1</text>
<text x="275.3" y="32.6">LED CTL</text>
<text x="311" y="35.8">P302-4</text>
<text x="333.9" y="35.8">E29</text>
<text x="358" y="35.8">2</text>
<text x="367.5" y="35.8">2</text>
<text x="32" y="36.1">P3252-7</text>
<text x="65" y="39.3">W</text>
<text x="93.6" y="39.3">W</text>
<text x="104.3" y="36.1">P1751-10</text>
<text x="206.2" y="38.9">P304-10</text>
<text x="230.7" y="38.9">V5</text>
<text x="250" y="39">2</text>
<text x="259.6" y="39">2</text>
<text x="275.3" y="38.6">LED CTL</text>
<text x="309.4" y="41.8">P103-14</text>
<text x="387.2" y="36.1">E29</text>
<text x="32" y="42.4">P3252-2</text>
<text x="53.4" y="42.2">V31</text>
<text x="75.6" y="42.1">2</text>
<text x="85.1" y="42.1">2</text>
<text x="104.3" y="42.4">P1751-32</text>
<text x="206.2" y="45.3">P304-11</text>
<text x="231" y="45.3">V6</text>
<text x="250" y="45.4">3</text>
<text x="259.6" y="45.4">3</text>
<text x="275.3" y="45">LED CTL</text>
<text x="294.4" y="44.4" transform="rotate(90 294.4 44.4)">SUB-PANEL</text>
<text x="334" y="42.1">E15</text>
<text x="358" y="42.1">3</text>
<text x="367.5" y="42.1">3</text>
<text x="387.2" y="42.4">E15</text>
<text x="65.5" y="52.4">B</text>
<text x="75.6" y="48.5">3</text>
<text x="85.1" y="48.5">3</text>
<text x="94.1" y="52.4">B</text>
<text x="250" y="51.7">4</text>
<text x="259.6" y="51.7">4</text>
<text x="309.4" y="48.5">P103-15</text>
<text x="332.1" y="48.5">E31/20</text>
<text x="358" y="48.5">4</text>
<text x="367.5" y="48.5">4</text>
<text x="387.2" y="48.5">E31</text>
<text x="32" y="55.1">P3252-6</text>
<text x="53.4" y="55">V32</text>
<text x="65.2" y="58.8">W</text>
<text x="75.6" y="54.8">4</text>
<text x="85.1" y="54.8">4</text>
<text x="93.7" y="58.8">W</text>
<text x="104.4" y="54.5">P1751-11</text>
<text x="199.6" y="54.5">G5</text>
<text x="250" y="58.1">5</text>
<text x="259.6" y="58.1">5</text>
<text x="309.4" y="54.5">P103-16</text>
<text x="332.1" y="54.8">E32/20</text>
<text x="358" y="54.8">5</text>
<text x="367.5" y="54.8">5</text>
<text x="387.2" y="55.1">E32</text>
<text x="32" y="61.5">P3252-1</text>
<text x="53.4" y="61.1">V33</text>
<text x="75.6" y="61.2">5</text>
<text x="85.1" y="61.2">5</text>
<text x="104.4" y="60.8">P1751-33</text>
<text x="250" y="64.5">6</text>
<text x="259.6" y="64.5">6</text>
<text x="309.4" y="60.8">P302-14</text>
<text x="333.9" y="61.3">E05</text>
<text x="358" y="61.3">6</text>
<text x="367.5" y="61.3">6</text>
<text x="387.2" y="61.5">E05</text>
<text x="75.6" y="67.6">6</text>
<text x="85.1" y="67.6">6</text>
<text x="250" y="70.4">7</text>
<text x="259.6" y="70.4">7</text>
<text x="309.4" y="67.8">P302-15</text>
<text x="334.2" y="67.5">E50</text>
<text x="358" y="67.3">7</text>
<text x="367.5" y="67.3">7</text>
<text x="387.2" y="67.2">E50</text>
<text x="75.6" y="73.6">7</text>
<text x="85.1" y="73.6">7</text>
<text x="250" y="76.8">8</text>
<text x="259.6" y="76.8">8</text>
<text x="309.4" y="73.5">P103-23</text>
<text x="332.2" y="73.9">E14/20</text>
<text x="358" y="73.6">8</text>
<text x="367.5" y="73.6">8</text>
<text x="387.2" y="73.5">E14</text>
<text x="75.6" y="80">8</text>
<text x="85.1" y="80">8</text>
<text x="250" y="83.2">9</text>
<text x="259.6" y="83.2">9</text>
<text x="309.4" y="79.9">P102-28</text>
<text x="332.1" y="80.2">E13/20</text>
<text x="358" y="80">9</text>
<text x="367.5" y="80">9</text>
<text x="387.2" y="80.2">E13</text>
<text x="30.3" y="86.8">P201–14</text>
<text x="52.9" y="86.7">E20</text>
<text x="75.6" y="86.3">9</text>
<text x="84.9" y="86.7">9</text>
<text x="103" y="86.9">G5 P51-7</text>
<text x="311" y="86.2">P302-5</text>
<text x="333.8" y="86.6">U63</text>
<text x="357.2" y="86.3">10</text>
<text x="366.7" y="86.3">10</text>
<text x="387.2" y="86.9">AVIONICS RELAY</text>
<text x="29.4" y="92.6">IBBS-15</text>
<text x="53.1" y="93">E81</text>
<text x="74.8" y="92.7">10</text>
<text x="84.3" y="92.7">10</text>
<text x="103" y="93.2">P1751-42</text>
<text x="309.4" y="92.9">P302-25</text>
<text x="333.9" y="92.5">E16</text>
<text x="357.3" y="92.7">11</text>
<text x="366.8" y="92.7">11</text>
<text x="387.2" y="93.2">E16</text>
<text x="405.9" y="94" transform="rotate(90 405.9 94)">SUB-PANEL (FUSE BLOCKS)</text>
<text x="29.2" y="99.6">P201-22</text>
<text x="53.2" y="99.3">E80</text>
<text x="74.9" y="99">11</text>
<text x="84.4" y="99">11</text>
<text x="103" y="98.9">P1751-21</text>
<text x="311" y="98.9">P300-3</text>
<text x="333.9" y="99.3">E17</text>
<text x="357.2" y="99.1">12</text>
<text x="366.7" y="99.1">12</text>
<text x="387.2" y="99.6">E17</text>
<text x="74.8" y="105.5">12</text>
<text x="84.3" y="105.5">12</text>
<text x="309.4" y="105.3">P303-28</text>
<text x="334.1" y="105.6">E11</text>
<text x="357.2" y="105.4">13</text>
<text x="366.7" y="105.4">13</text>
<text x="387.2" y="105.3">E11</text>
<text x="74.8" y="111.7">13</text>
<text x="84.3" y="111.7">13</text>
<text x="311" y="112.3">P305-9</text>
<text x="334.4" y="112">E20</text>
<text x="357.2" y="111.7">14</text>
<text x="366.7" y="111.7">14</text>
<text x="387.5" y="111.6">E20</text>
<text x="74.8" y="118.1">14</text>
<text x="84.3" y="118.1">14</text>
<text x="309.4" y="118.1">P243-25</text>
<text x="334" y="118.3">E09</text>
<text x="357.2" y="118.1">15</text>
<text x="366.7" y="118.1">15</text>
<text x="387.2" y="118.3">E09</text>
<text x="74.8" y="124.4">15</text>
<text x="84.3" y="124.4">15</text>
<text x="311" y="124.3">P303-1</text>
<text x="334" y="124.7">E12</text>
<text x="357.2" y="124.4">16</text>
<text x="366.7" y="124.4">16</text>
<text x="387.2" y="124.3">E12</text>
<text x="74.3" y="131">16</text>
<text x="84.3" y="130.8">16</text>
<text x="311" y="130.7">P303-3</text>
<text x="334" y="131">E24</text>
<text x="357.2" y="130.8">17</text>
<text x="366.7" y="130.8">17</text>
<text x="387.2" y="130.7">E24</text>
<text x="74.3" y="137.4">17</text>
<text x="84.3" y="137.1">17</text>
<text x="310.2" y="137.4">GTX-45</text>
<text x="334" y="137.4">E63</text>
<text x="357.2" y="137.2">18</text>
<text x="366.7" y="137.2">18</text>
<text x="387.2" y="137.7">E63</text>
<text x="74.3" y="143.7">18</text>
<text x="84.3" y="143.6">18</text>
<text x="309.4" y="143.7">P303-27</text>
<text x="334" y="143.7">E10</text>
<text x="357.2" y="143.5">19</text>
<text x="366.7" y="143.5">19</text>
<text x="387.2" y="143.7">E10</text>
<text x="74.8" y="149.8">19</text>
<text x="84.3" y="149.8">19</text>
<text x="357.2" y="149.9">20</text>
<text x="366.7" y="149.9">20</text>
<text x="311" y="150.1">P301-1</text>
<text x="333" y="150.4">U40A</text>
<text x="387.2" y="150.1">SERVO RELAYS</text>
<text x="74.8" y="156.3">20</text>
<text x="84.3" y="156.3">20</text>
<text x="311" y="156.1">P400-1</text>
<text x="334" y="156.4">E37</text>
<text x="357.2" y="156.2">21</text>
<text x="366.7" y="156.2">21</text>
<text x="387.2" y="156.1">E37</text>
<text x="74.8" y="162.5">21</text>
<text x="84.3" y="162.5">21</text>
<text x="310.4" y="162.4">P305-11</text>
<text x="334.4" y="162.8">E80</text>
<text x="357.2" y="162.5">22</text>
<text x="366.7" y="162.5">22</text>
<text x="387.6" y="162.4">E80</text>
<text x="74.8" y="168.9">22</text>
<text x="84.3" y="168.9">22</text>
<text x="311" y="168.8">P303-7</text>
<text x="334.4" y="169.1">E35</text>
<text x="357.2" y="168.9">23</text>
<text x="366.7" y="168.9">23</text>
<text x="387.2" y="168.8">E35</text>
<text x="74.8" y="175.2">23</text>
<text x="84.3" y="175.2">23</text>
<text x="307.9" y="175.3">P3251-21</text>
<text x="333.5" y="175.5">E07A</text>
<text x="357.2" y="175.2">24</text>
<text x="366.7" y="175.2">24</text>
<text x="387.2" y="175.1">E07</text>
<text x="74.8" y="181.6">24</text>
<text x="84.3" y="181.6">24</text>
<text x="307.9" y="182.1">P3251-42</text>
<text x="333.5" y="181.8">E07B</text>
<text x="357.2" y="181.6">25</text>
<text x="366.7" y="181.6">25</text>
<text x="387.2" y="181.5">E07</text>
<text x="74.8" y="187.9">25</text>
<text x="84.3" y="187.9">25</text>
<text x="309.4" y="188.4">P243-25</text>
<text x="334.4" y="188.2">E49</text>
<text x="357.2" y="188">26</text>
<text x="366.7" y="188">26</text>
<text x="387.2" y="187.8">E49</text>
<text x="30.5" y="194.8">P2001-10</text>
<text x="53.2" y="194.7">Q40</text>
<text x="65.5" y="192.1">B</text>
<text x="74.8" y="194.4">26</text>
<text x="84.3" y="194.4">26</text>
<text x="94.4" y="192.1">B</text>
<text x="106.2" y="197.4">N/C</text>
<text x="309.4" y="193.8">CO DET</text>
<text x="334.4" y="194.5">E18</text>
<text x="357.2" y="194.3">27</text>
<text x="366.7" y="194.3">27</text>
<text x="387.2" y="194.2">E18</text>
<text x="30.5" y="201.2">P2001-29</text>
<text x="53.2" y="200.8">Q41</text>
<text x="65.2" y="198.5">W</text>
<text x="74.8" y="200.6">27</text>
<text x="84.3" y="200.6">27</text>
<text x="94.1" y="198.5">W</text>
<text x="313.7" y="200.5">IBBS</text>
<text x="334.4" y="200.9">E36</text>
<text x="357.2" y="200.7">28</text>
<text x="366.7" y="200.7">28</text>
<text x="387.2" y="200.5">E36</text>
<text x="74.8" y="207.1">28</text>
<text x="84.3" y="207.1">28</text>
<text x="336.4" y="206.9">AFT ELX</text>
<text x="360.2" y="206.9">CPC2</text>
<text x="373.8" y="206.9">CABLE</text>
<text x="63" y="214.8">CABLE</text>
<text x="77.4" y="214.1">CPC2</text>
<text x="93.2" y="213.2">PANEL</text>
<text x="360.2" y="210.2">17-28</text>
<text x="77.4" y="217.4">17-28</text>
<text x="93.2" y="216.4">CABLE MNT</text>
<text x="70.9" y="242.4">MALE: FRONT VIEW</text>
<text x="70.9" y="245.7">FEMALE: BACK VIEW</text>
<text x="341.5" y="251.8">FILE:</text>
<text x="369.1" y="251.8">N430WB_SCHEMATIC_210515.grafe</text>
<text x="413.6" y="251.8">f</text>
<text x="413.6" y="251.8">l</text>
<text x="341.5" y="258.2">PAGE NAME:</text>
<text x="393.3" y="258.6">Cables P2xx, P305</text>
<text x="341.5" y="264.5">MODIFIED:</text>
<text x="367" y="264.5">Sun Aug 01 2021</text>
<text x="392.3" y="264.5">PAGE:</text>
<text x="408.6" y="264.5">7 of 26</text>
</g>
</svg>
